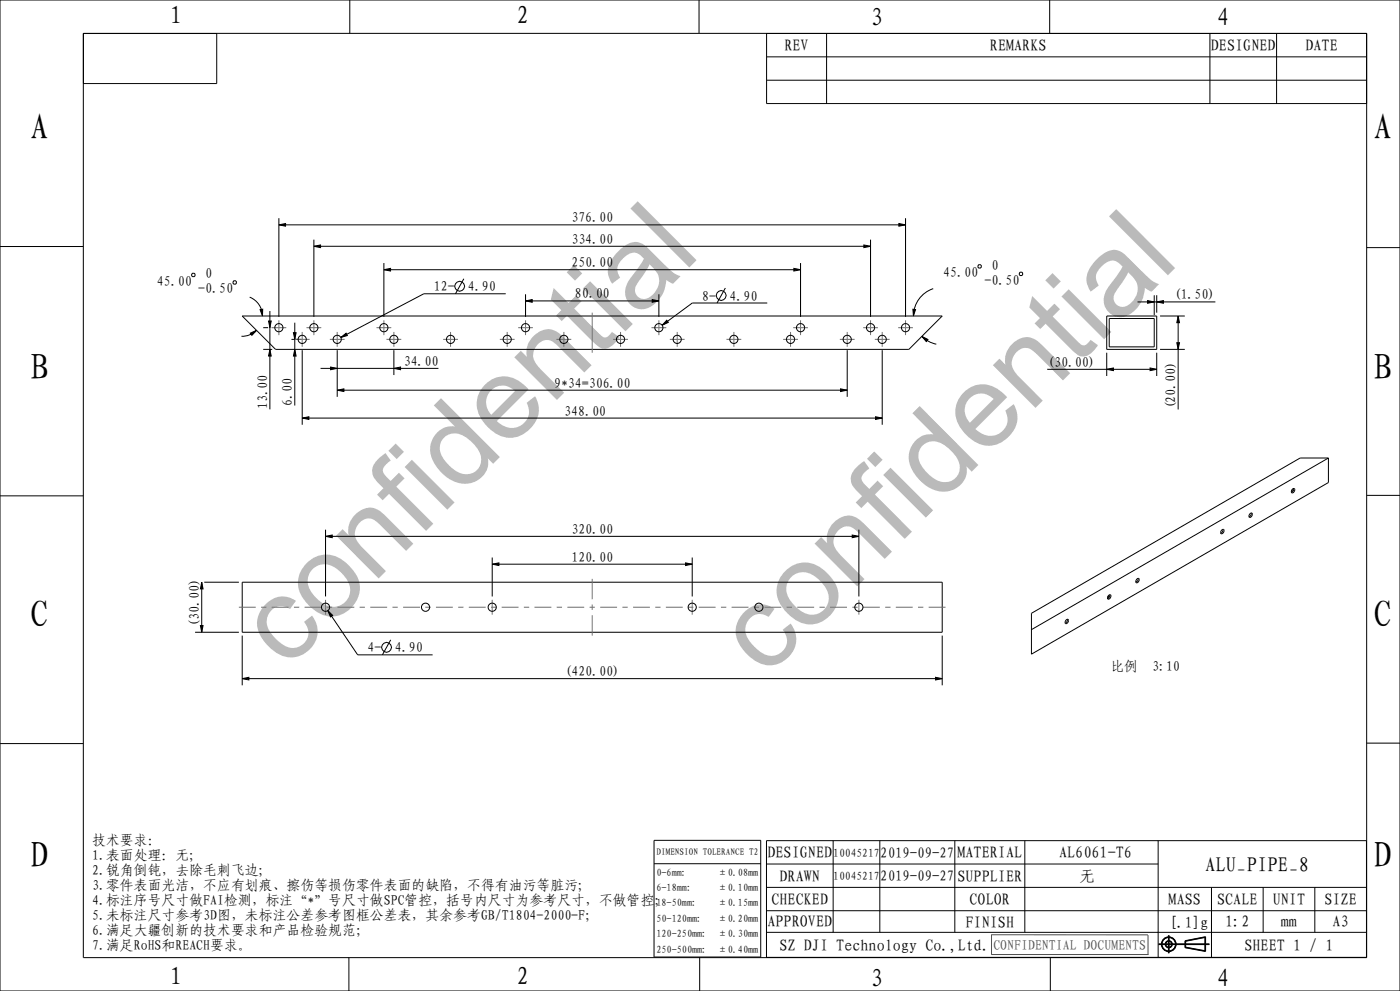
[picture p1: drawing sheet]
<svg xmlns="http://www.w3.org/2000/svg" width="420mm" height="297mm" viewBox="0 0 420 297" stroke-linecap="round" stroke-linejoin="round" font-family="sans-serif">
<g fill="#000">
<path d="M83.7 67.4l2-.4v.8zM94.2 73.8l2-.4v.8zM259.2 73.4l2 .4-2 .4zM269.7 67l2 .4-2 .4zM75.1 99.8l1.9-.8-1.4 1.5zM78 92.8l.8-.1-.1 2zM80.6 96.2h.8l-.4 2zM115.2 80.8l2-.4v.8zM157.7 90.2l2-.4v.8zM195.7 89.8l2 .4-2 .4zM200 96l.5 .6-1.9 .9zM238.2 80.4l2 .4-2 .4z"/>
<path d="M273.9 92.7l.8 .1-.7 1.9zM344.3 90.1l2 .4-2 .4zM347 90.5l2-.4v.8zM353.4 94.7l.4 2h-.8zM81 104.7l.4 2h-.8zM88.4 104.7l.4 2h-.8zM88 99.7h.8l-.4 2zM101.2 116.9l2-.4v.8zM99.2 110l2 .4-2 .4zM102.2 101.1l1.6-1.2 .4 .7zM118.2 110.4l2-.4v.8zM252.2 116.5l2 .4-2 .4z"/>
<path d="M276.6 100.8l1.8 .9-.5 .7zM332 110.7l2-.4v.8zM345 110.3l2 .4-2 .4zM353 102.7h.8l-.4 2zM90.7 125.3l2-.4v.8zM262.7 124.9l2 .4-2 .4zM60.5 174.5l.4 2h-.8zM97.7 160.7l2-.4v.8zM147.7 169.1l2-.4v.8zM205.7 168.7l2 .4-2 .4zM255.7 160.3l2 .4-2 .4zM60.1 187.5h.8l-.4 2z"/>
<path d="M98.3 183l1.5 1.4-.7 .5zM72.7 203.4l2-.4v.8zM280.7 203l2 .4-2 .4z"/>
</g>
<g fill="none" stroke="#000" stroke-width=".3">
<path d="M0 0h420v297h-420zM25 10h385v277h-385zM25 10h40v15h-40zM104.9 0v10M209.7 0v10M230 10h180v21h-180zM230 17h180M248 10v21M314.9 0v10M363 10v21M383 10v21M230 24h180"/>
<path d="M0 73.9h25M83.7 67.4l2-.4v.8zM83.7 65.4v29.6M83.7 67.4h188M94.2 73.8l2-.4v.8zM94.2 71.8v23.2M94.2 73.8h167M115.2 78.8v16.2M240.2 78.8v16.2M259.2 73.4l2 .4-2 .4zM261.2 71.8v23.2M269.7 67l2 .4-2 .4z"/>
<path d="M271.7 65.4v29.6M293.4 79.6l.2-.3h.5l.3 .3v.5l-.3 .2h-.5l-.2-.2zM410 74.2h10M57.5 82.2l.3-.3h.5l.2 .3v.5l-.2 .2h-.5l-.3-.2zM70.2 84.2h.5l.2 .2v.5l-.2 .3h-.5l-.3-.3v-.5zM72.7 94.7h210l-10 10h-190zM74.9 89.1a6.1 6.1 0 0 1 3.8 5.6M75.1 99.8l1.9-.8-1.4 1.5zM77 99l-1.8 1.2-1.3 .5-1.5 .1M78 92.8l.8-.1-.1 2zM79 98.2h1.4M80.6 96.2h.8l-.4 2z"/>
<path d="M81 93.2v29.5M88 99.7h.8l-.4 2zM88.4 96.7v24.8M115.2 80.8l2-.4v.8zM115.2 80.8h125M139.1 83.5l-2.5 4.5M151.7 88h-24.6l-24.9 13.1M157.7 90.2l2-.4v.8zM157.7 88.2v6.8M157.7 90.2h40M195.7 89.8l2 .4-2 .4zM197.7 88.2v6.8"/>
<path d="M200 96l.5 .6-1.9 .9zM217.6 86.3l-2.5 4.5M230.2 90.8h-22.5l-9.1 6.7M238.2 80.4l2 .4-2 .4zM273.9 92.7l.8 .1-.7 1.9zM280 86.5a8.6 8.6 0 0 0-6 8.2M306 81.6h.5l.3 .2v.5l-.3 .3h-.5l-.2-.3v-.5zM332 94.7h15v10h-15zM332.8 95.5h13.5v8.5h-13.5zM341.3 90.5h23.3M344.3 90.1l2 .4-2 .4zM346.3 88.5v6"/>
<path d="M347 90.5l2-.4v.8zM347 88.5v5.2M348 94.7h7.4M353.4 94.7l.4 2h-.8zM353.4 94.7v28M79 104.7h2.7M81 104.7l.4 2h-.8zM87.4 101.7h3M88.4 104.7l.4 2h-.8zM90.7 104.9v22.4M96.2 110.4h35.3M99.2 110l2 .4-2 .4z"/>
<path d="M101.2 116.9l2-.4v.8zM101.2 104.9v14M101.2 116.9h153M102.2 101.1l1.6-1.2 .4 .7zM118.2 110.4l2-.4v.8zM118.2 104.9v7.5M252.2 116.5l2 .4-2 .4zM254.2 104.9v14M264.7 104.9v22.4M276.6 100.8l1.8 .9-.5 .7zM276.6 100.8l1.6 1.3 2.7 1.1M314.2 110.7h32.8"/>
<path d="M332 110.7l2-.4v.8zM332 105.7v7M345 110.3l2 .4-2 .4zM347 105.7v7M348 104.7h7.4M353 102.7h.8l-.4 2zM90.7 125.3l2-.4v.8zM90.7 125.3h174M262.7 124.9l2 .4-2 .4zM398.5 137.3l-89.1 51.4M0 148.6h25M97.7 158.7v20.1"/>
<path d="M257.7 158.7v20.1M410 148.5h10M60.5 174.5l.4 2h-.8zM60.5 174.5v15M61.3 174.5h10.4M72.7 174.5h210v15h-210zM97.7 160.7l2-.4v.8zM97.7 160.7h160M147.7 169.1l2-.4v.8zM147.7 167.1v11.7M147.7 169.1h60M205.7 168.7l2 .4-2 .4z"/>
<path d="M207.7 167.1v11.7M255.7 160.3l2 .4-2 .4zM58.5 189.5h13.2M60.1 187.5h.8l-.4 2zM72.7 190.5v14.9M98.3 183l1.5 1.4-.7 .5zM98.3 183l9 13.3h22.5M117.2 191.8l-2.5 4.5M282.7 190.5v14.9M309.4 183.8l80.6-46.5h8.5v7.3l-89.1 51.5zM72.7 203.4l2-.4v.8zM72.7 203.4h210"/>
<path d="M280.7 203l2 .4-2 .4zM0 222.9h25M410 222.7h10M196.2 251.9h32v34.9h-32zM196.2 258.9h32M229.9 251.9h180v35h-180zM229.9 258.9h117.5M249.9 251.9v27.5M263.9 251.9v27.5M286.4 251.9v27.5M307.4 251.9v27.5M347.4 251.9v35"/>
<path d="M229.9 265.9h180M229.9 272.9h180M229.9 279.4h180M363.4 265.9v21M378.9 265.9v13.5M394.4 265.9v13.5M104.7 287v10M209.9 287v10M315.1 287v10M347.6 283.1h15.2M347.6 283h15.2M347.6 282.9h15.2"/>
<path d="M350.5 280.3v5.4M350.6 280.3v5.4M350.7 280.3v5.4M355.5 281.9l6.2-1.2v4.5l-6.2-1.2zM355.6 282l6-1.2v4.2l-6-1.1zM355.7 282.1l5.8-1.1v3.9l-5.8-1z"/>
<circle cx="137.9" cy="85.8" r="1.47"/>
<circle cx="216.3" cy="88.6" r="1.47"/>
<circle cx="115.9" cy="194" r="1.47"/>
<circle cx="350.6" cy="283" r="2.21"/>
<circle cx="350.6" cy="283" r="2.11"/>
<circle cx="350.6" cy="283" r="2.01"/>
<circle cx="350.6" cy="283" r="1.08"/>
<circle cx="350.6" cy="283" r=".88"/>
<circle cx="350.6" cy="283" r=".98"/>
</g>
<path d="M297.3 280.1l47.1 .1v5.9M297.5 280.2v5.9M344.5 286.1h-47.1" fill="none" stroke="#4d4d4d" stroke-width=".3"/>
<!-- layer: 02___PRT_ALL_AXES -->
<g fill="none" stroke="#707070" stroke-width=".3">
<path d="M81.4 98.2h4.5M83.7 96v4.4M90.7 99.5v4.4M91.9 98.2h4.5M94.2 96v4.4M101.2 99.5v4.4M112.9 98.2h4.5M115.2 96v4.4M118.2 99.5v4.4M135.2 99.5v4.4M152.2 99.5v4.4M155.4 98.2h4.5"/>
<path d="M157.7 96v4.4M169.2 99.5v4.4M177.7 93.7v12M186.2 99.5v4.4M195.4 98.2h4.5M197.7 96v4.4M203.2 99.5v4.4M220.2 99.5v4.4M237.2 99.5v4.4M237.9 98.2h4.5M240.2 96v4.4M254.2 99.5v4.4"/>
<path d="M258.9 98.2h4.5M261.2 96v4.4M264.7 99.5v4.4M269.4 98.2h4.5M271.7 96v4.4M88.4 101.7h4.5M98.9 101.7h4.5M115.9 101.7h4.5M132.9 101.7h4.5M149.9 101.7h4.5M166.9 101.7h4.5M183.9 101.7h4.5"/>
<path d="M200.9 101.7h4.5M217.9 101.7h4.5M234.9 101.7h4.5M251.9 101.7h4.5M262.4 101.7h4.5M97.7 179.8v4.4M147.7 179.8v4.4M177.7 173.5v6.1M207.7 179.8v4.4M257.7 179.8v4.4M71.7 182h5M78.3 182h1.6"/>
<path d="M81.5 182h5.1M88.2 182h1.6M91.4 182h5M98 182h1.6M101.2 182h5.1M107.9 182h1.6M111.1 182h5M117.7 182h1.6M120.9 182h5.1M127.6 182h1.6M130.8 182h5.1M137.4 182h1.6"/>
<path d="M140.6 182h5.1M147.3 182h1.6M150.5 182h5.1M157.2 182h1.6M160.3 182h5.1M167 182h1.6M170.2 182h5.1M176.9 182h1.6M177.7 181.2v1.6M177.7 184.4v6.1M180.1 182h5M186.7 182h1.6"/>
<path d="M189.9 182h5.1M196.6 182h1.6M199.8 182h5M206.4 182h1.6M209.6 182h5.1M216.3 182h1.6M219.5 182h5M226.1 182h1.6M229.3 182h5.1M236 182h1.6M239.2 182h5M245.8 182h1.6"/>
<path d="M249 182h5.1M255.7 182h1.6M258.9 182h5.1M265.6 182h1.5M268.7 182h5.1M275.4 182h1.6M278.6 182h5.1"/>
</g>
<g fill="none" stroke="#000" stroke-width=".3">
<path d="M366.5 158.9l.5-.3 .2 .5-.2 .6-.5 .3-.3-.4zM366.9 158.6l-.1 .7-.6 .5M375 154l.5-.2 .2 .4-.3 .6-.5 .3-.2-.4zM375.4 153.7l-.2 .7-.5 .5M387.4 147.2l.4 .2M387.7 146.6l.5-.2 .2 .4-.2 .7-.5 .2-.3-.4zM387.8 146.5h.3M388.1 146.9l-.6 .1M388.1 146.4v.2M388.1 146.6l-.2 .6-.5 .3M332.3 178.9l.4 .2M332.6 178.5l.5-.3 .2 .5-.3 .6-.5 .3-.3-.4z"/>
<path d="M332.9 178.2l-.1 .7-.5 .5M332.9 178.6l-.6 .2M340.7 174.2l.2 .2M341.1 173.6l.5-.3 .2 .5-.3 .6-.5 .3-.3-.4zM341.4 173.3l-.1 .7-.5 .5M319.9 185.8l.4-.2 .3 .4-.3 .6-.5 .3-.3-.4zM320.2 185.6l-.1 .7-.6 .4"/>
<circle cx="83.7" cy="98.2" r="1.23"/>
<circle cx="94.2" cy="98.2" r="1.23"/>
<circle cx="115.2" cy="98.2" r="1.23"/>
<circle cx="157.7" cy="98.2" r="1.23"/>
<circle cx="197.7" cy="98.2" r="1.23"/>
<circle cx="240.2" cy="98.2" r="1.23"/>
<circle cx="261.2" cy="98.2" r="1.23"/>
<circle cx="271.7" cy="98.2" r="1.23"/>
<circle cx="90.7" cy="101.7" r="1.23"/>
<circle cx="101.2" cy="101.7" r="1.23"/>
<circle cx="118.2" cy="101.7" r="1.23"/>
<circle cx="135.2" cy="101.7" r="1.23"/>
<circle cx="152.2" cy="101.7" r="1.23"/>
<circle cx="169.2" cy="101.7" r="1.23"/>
<circle cx="186.2" cy="101.7" r="1.23"/>
<circle cx="203.2" cy="101.7" r="1.23"/>
<circle cx="220.2" cy="101.7" r="1.23"/>
<circle cx="237.2" cy="101.7" r="1.23"/>
<circle cx="254.2" cy="101.7" r="1.23"/>
<circle cx="264.7" cy="101.7" r="1.23"/>
<circle cx="97.7" cy="182" r="1.23"/>
<circle cx="127.7" cy="182" r="1.23"/>
<circle cx="147.7" cy="182" r="1.23"/>
<circle cx="207.7" cy="182" r="1.23"/>
<circle cx="227.7" cy="182" r="1.23"/>
<circle cx="257.7" cy="182" r="1.23"/>
</g>
<g font-size="34.9" fill="#bababa">
<text x="85.9" y="201" transform="rotate(-45 85.9 201)">confidential</text>
<text x="229.5" y="203.4" transform="rotate(-45 229.5 203.4)">confidential</text>
</g>
<g font-size="11.1">
<text x="9" y="42">A</text>
<text x="412" y="42">A</text>
<text x="9" y="114">B</text>
<text x="412" y="114">B</text>
<text x="9" y="188">C</text>
<text x="412" y="188">C</text>
<text x="9" y="260">D</text>
<text x="412" y="260">D</text>
</g>
<g font-size="7.6">
<text x="51" y="7.2">1</text>
<text x="155" y="7.2">2</text>
<text x="261" y="7.8">3</text>
<text x="365" y="7.8">4</text>
<text x="51" y="295.2">1</text>
<text x="155" y="295.2">2</text>
<text x="261" y="295.8">3</text>
<text x="365" y="295.8">4</text>
</g>
<text font-size="6.3" x="361.5" y="261.2">ALU_PIPE_8</text>
<g font-size="4.9">
<text x="235.3" y="15.3">REV</text>
<text x="297" y="15.3">REMARKS</text>
<text x="363.3" y="15.3">DESIGNED</text>
<text x="391.6" y="15.3">DATE</text>
<text x="230.2" y="257.2">DESIGNED</text>
<text x="287.2" y="257.2">MATERIAL</text>
<text x="317.7" y="257.2">AL6061-T6</text>
<text x="233.9" y="264.2">DRAWN</text>
<text x="287.2" y="264.2">SUPPLIER</text>
<text x="323.8" y="264.2">无</text>
<text x="231.4" y="271.2">CHECKED</text>
<text x="290.9" y="271.2">COLOR</text>
<text x="350.6" y="271.2">MASS</text>
<text x="365.1" y="271.2">SCALE</text>
<text x="381.8" y="271.2">UNIT</text>
<text x="397.3" y="271.2">SIZE</text>
<text x="230.2" y="277.9">APPROVED</text>
<text x="289.7" y="278.2">FINISH</text>
<text x="367.5" y="277.9">1:2</text>
<text x="384.3" y="277.9">mm</text>
<text x="399.8" y="277.9">A3</text>
<text x="233.9" y="284.9">SZ DJI Technology Co.,Ltd.</text>
<text x="373.3" y="284.9">SHEET 1 / 1</text>
</g>
<text font-size="4.7" x="350.7" y="278.1">[.1]g</text>
<g font-size="4.4">
<text x="264.1" y="257">2019-09-27</text>
<text x="264.1" y="264">2019-09-27</text>
</g>
<g font-size="4.2">
<text x="171.4" y="66.6">376.00</text>
<text x="171.4" y="73.1">334.00</text>
<text x="61.6" y="83.4">0</text>
<text x="171.4" y="80.1">250.00</text>
<text x="283" y="83.1">45.00</text>
<text x="297.5" y="80.8">0</text>
<text x="47.1" y="85.7">45.00</text>
<text x="59.5" y="87.9">-0.50</text>
<text x="130.1" y="87.3">12-</text>
<text x="140.4" y="87.3">4.90</text>
<text x="172.5" y="89.4">80.00</text>
<text x="295.4" y="85.3">-0.50</text>
<text x="352.1" y="89.7">(1.50)</text>
<text x="210.7" y="90.1">8-</text>
<text x="218.9" y="90.1">4.90</text>
<text x="121.1" y="109.7">34.00</text>
<text x="314.2" y="109.9">(30.00)</text>
<text x="166.2" y="116.2">9*34=306.00</text>
<text x="80.2" y="122.7" transform="rotate(-90 80.2 122.7)">13.00</text>
<text x="87.7" y="121.5" transform="rotate(-90 87.7 121.5)">6.00</text>
<text x="169.3" y="124.5">348.00</text>
<text x="352.7" y="122.7" transform="rotate(-90 352.7 122.7)">(20.00)</text>
<text x="171.4" y="160">320.00</text>
<text x="171.4" y="168.3">120.00</text>
<text x="59.8" y="187.9" transform="rotate(-90 59.8 187.9)">(30.00)</text>
<text x="110.3" y="195.5">4-</text>
<text x="118.5" y="195.5">4.90</text>
<text x="169.3" y="202.6">(420.00)</text>
<text x="333.1" y="201">比例</text>
<text x="345.6" y="201">3:10</text>
<text x="27.6" y="253.4">技术要求：</text>
<text x="27.6" y="257.9">1.表面处理：无;</text>
<text x="27.6" y="262.4">2.锐角倒钝，去除毛刺飞边;</text>
<text x="27.6" y="266.9">3.零件表面光洁，不应有划痕、擦伤等损伤零件表面的缺陷，不得有油污等脏污;</text>
<text x="27.6" y="271.4">4.标注序号尺寸做FAI检测，标注“*”号尺寸做SPC管控，括号内尺寸为参考尺寸，不做管控；</text>
<text x="27.6" y="275.9">5.未标注尺寸参考3D图，未标注公差参考图框公差表，其余参考GB/T1804-2000-F；</text>
<text x="27.6" y="280.4">6.满足大疆创新的技术要求和产品检验规范；</text>
<text x="27.6" y="284.9">7.满足RoHS和REACH要求。</text>
</g>
<text font-size="4.2" fill="#4d4d4d" x="298" y="284.6">CONFIDENTIAL DOCUMENTS</text>
<g font-size="3.5">
<text x="250" y="256.7">10045217</text>
<text x="250" y="263.7">10045217</text>
</g>
<g font-size="3.1">
<text x="196.9" y="262.4">0-6mm:</text>
<text x="215.3" y="262.4">±0.08mm</text>
<text x="196.9" y="267">6-18mm:</text>
<text x="215.3" y="267">±0.10mm</text>
<text x="196.9" y="271.6">18-50mm:</text>
<text x="215.3" y="271.6">±0.15mm</text>
<text x="196.9" y="276.2">50-120mm:</text>
<text x="196.9" y="280.9">120-250mm:</text>
<text x="215.3" y="276.2">±0.20mm</text>
<text x="215.3" y="280.9">±0.30mm</text>
<text x="196.9" y="285.5">250-500mm:</text>
<text x="215.3" y="285.5">±0.40mm</text>
</g>
<text font-size="2.8" x="196.9" y="256.4">DIMENSION TOLERANCE T2</text>
</svg>
